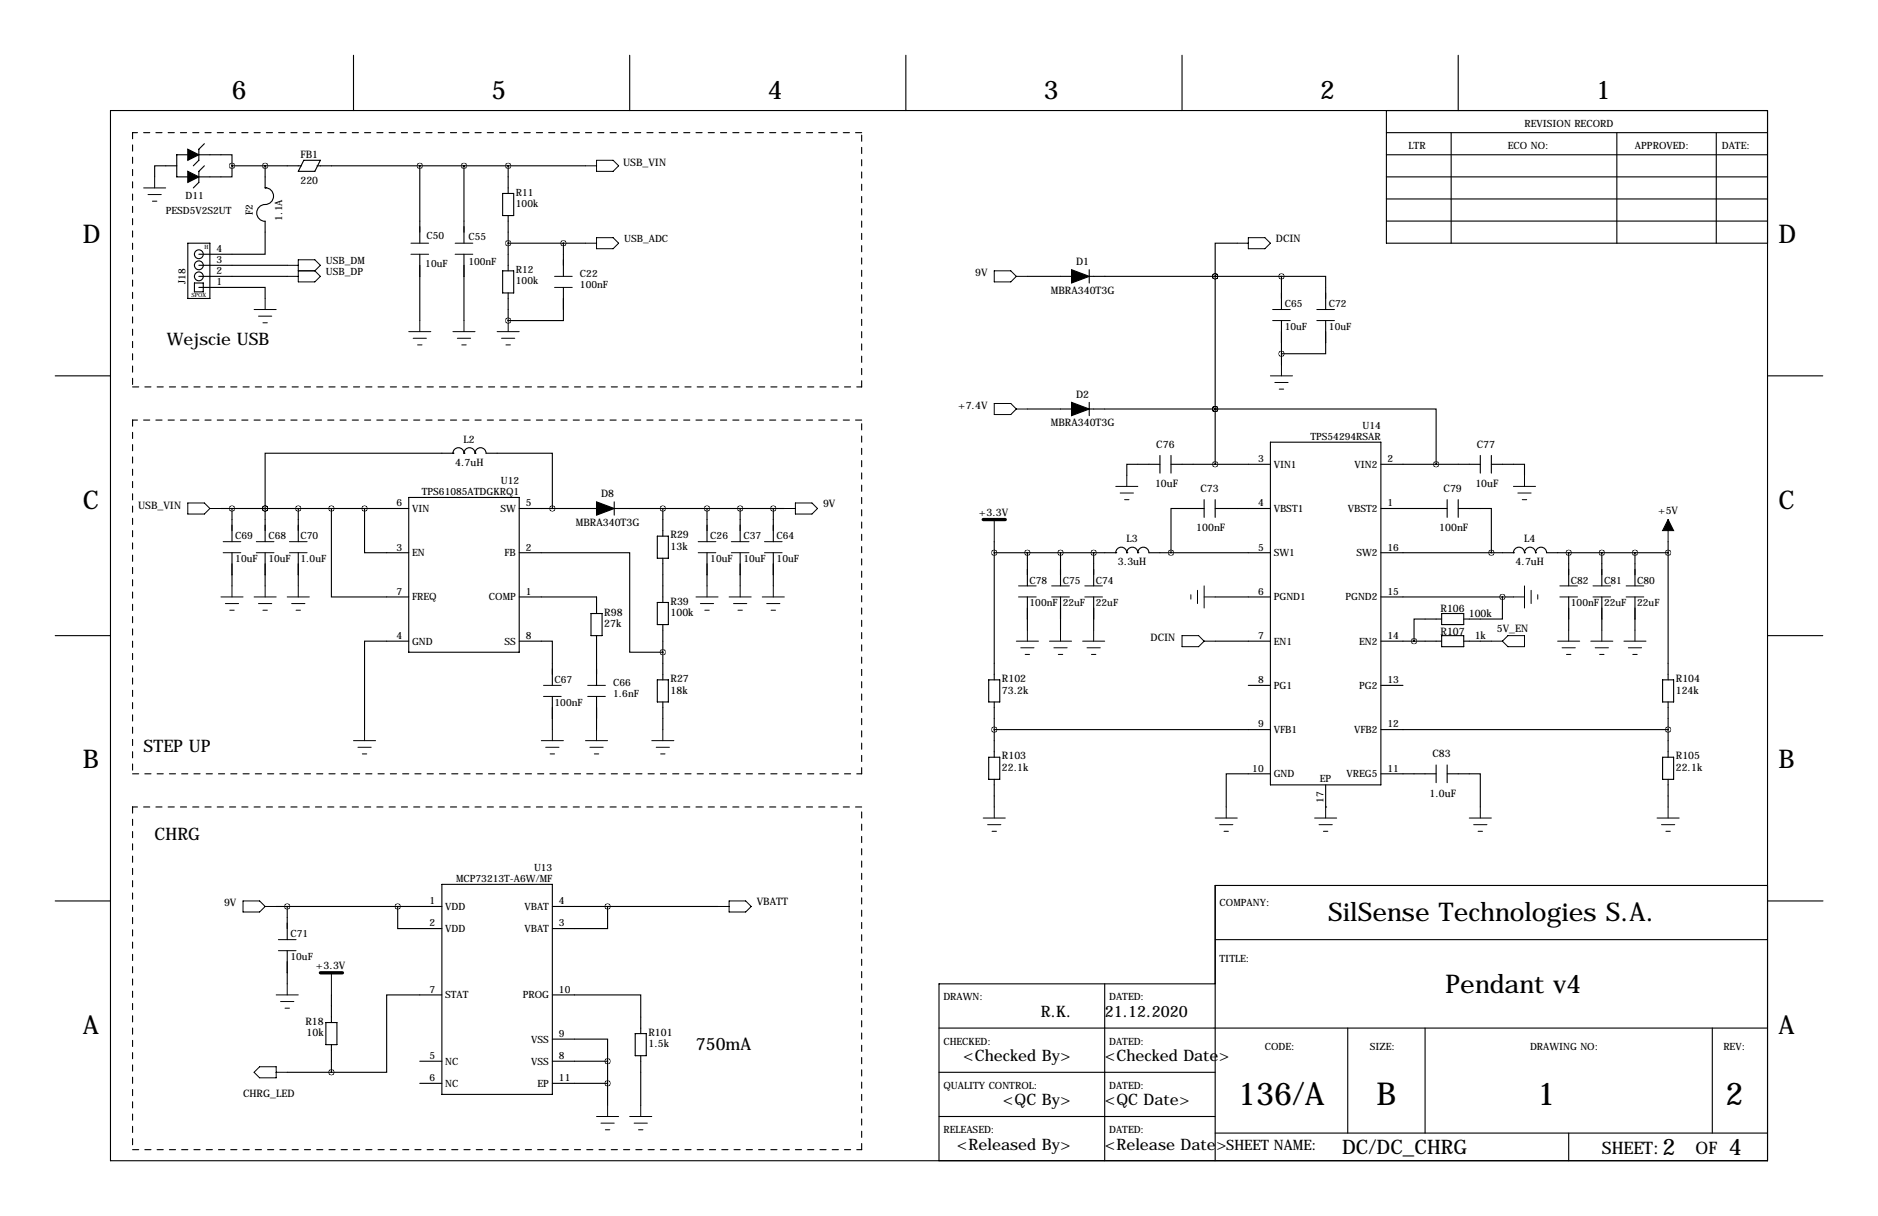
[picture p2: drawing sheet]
<svg xmlns="http://www.w3.org/2000/svg" width="432mm" height="279mm" viewBox="0 0 432 279" stroke-linecap="round" stroke-linejoin="round" font-family="sans-serif">
<g fill="none" stroke="#000" stroke-width=".25">
<path d="M81.3 12.7v12.7M144.8 12.7v12.7M208.3 12.7v12.7M271.8 12.7v12.7M335.3 12.7v12.7M25.4 25.4h381v241.3h-381zM40.6 38.1h-5v2.5M43.2 35.6h-2.6v5h2.6M45.7 35.6h7.6v2.5M47 33l-1.3 1.3v2.5l-1.3 1.3M47 38.1l-1.3 1.3v2.5l-1.3 1.3M53.3 38.1v2.5h-7.6"/>
<path d="M53.3 38.1h16M61 38.1v5.1M69.8 36.8h3.9l-1.3 2.6h-3.8zM72.9 38.1h61.7M96.5 38.1v17.8M106.7 38.1v17.8M116.8 38.1v6.3M318.8 30.5h87.6M318.8 35.6h87.6M318.8 25.4v30.5h87.6M333.7 30.5v25.4M371.8 30.5v25.4"/>
<path d="M394.6 30.5v25.4M43.2 55.9h5.1v12.7h-5.1zM61 43.1a1.93 1.93 0 0 1 1.9 2 1.93 1.93 0 0 1-1.9 1.9 1.93 1.93 0 0 0-2 1.9 1.93 1.93 0 0 0 2 2M61 43.2h.1M61 50.8v7.6h-15.3M96.5 58.4v15.3M106.7 58.4v15.3M115.6 44.4h2.5v5.1h-2.5zM116.8 55.9h17.8M116.8 49.5v12.7M129.5 55.9v7.6M284.5 55.9h-5.1v7.6"/>
<path d="M318.8 45.7h87.6M318.8 50.8h87.6M318.8 40.6h87.6M44.7 65h2v2.1h-2zM45.7 66h15.3v2.6M45.7 63.5h20.3M45.7 61h20.3M115.6 62.2h2.5v5.1h-2.5zM116.8 73.7h.1M116.8 67.3v6.4M129.5 66v7.7h-12.7M236.2 63.5h10.2"/>
<path d="M250.4 62v3M250.4 63.5h44.2M279.4 63.5h.1M279.4 63.5v43.2M294.6 63.5h10.2v7.6M294.6 63.5v7.6M294.6 73.7v10.1M304.8 73.7v7.6h-10.2M12.7 86.4h12.7M236.2 94h10.2M250.4 92.5v3M250.4 94h29"/>
<path d="M279.4 94h50.8v12.7M279.4 94h.1M406.4 86.4h12.7M50.8 116.8h43.2M53.3 116.8v7.7M61 116.8h.1M61 116.8v7.7M68.6 116.8v7.7M76.2 116.8v20.4h17.8M83.8 116.8v10.2h10.2M94 114.3h25.4v35.6h-25.4zM104.1 104.1a1.27 1.27 0 0 1 1.3-1.2 1.27 1.27 0 0 1 1.3 1.2"/>
<path d="M104.1 104.1h.1M104.1 104.1h-43.1v12.7M106.7 104.1a1.27 1.27 0 0 1 1.2-1.2 1.27 1.27 0 0 1 1.3 1.2M106.7 104.1h.1M109.2 104.1a1.27 1.27 0 0 1 1.3-1.2 1.27 1.27 0 0 1 1.3 1.2h15.2v12.7M109.2 104.1h.1M119.4 116.8h17.8M141.2 116.8h39.1M141.2 115.3v3.1M152.4 116.8v6.4M162.6 116.8v7.7M170.2 116.8v7.7"/>
<path d="M177.8 116.8v7.7M266.7 106.7h-7.6v2.5M266.7 104.6v4.1M269.2 106.7h22.9M269.2 104.6v4.1M276.9 116.8h-7.7v10.2M276.9 114.8v4.1M279.4 114.8v4.1M279.4 116.8h12.7M292.1 101.6h25.4v78.7h-25.4zM317.5 116.8h15.2M317.5 106.7h22.9"/>
<path d="M332.7 114.8v4.1M335.3 116.8h7.6v10.2M335.3 114.8v4.1M340.4 104.6v4.1M342.9 106.7h7.6v2.5M342.9 104.6v4.1M53.3 127v7.6M61 127v7.6M68.6 127v7.6M119.4 127h25.4v22.9h7.6M119.4 137.2h17.8v3.8M151.1 123.2h2.6v5.1h-2.6z"/>
<path d="M151.1 138.4h2.6v5.1h-2.6zM152.4 128.3v10.1M162.6 127v7.6M170.2 127v7.6M177.8 127v7.6M228.6 127h27.9M228.6 124.5v31.7M236.2 127v7.6M236.2 137.2v7.6M243.8 127v7.6M243.8 137.2v7.6M251.5 127v7.6"/>
<path d="M251.5 137.2v7.6M256.5 127a1.27 1.27 0 0 1 1.3-1.3 1.27 1.27 0 0 1 1.3 1.3M256.5 127h.1M259.1 127a1.27 1.27 0 0 1 1.3-1.3 1.27 1.27 0 0 1 1.2 1.3M259.1 127h.1M261.6 127a1.27 1.27 0 0 1 1.3-1.3 1.27 1.27 0 0 1 1.3 1.3h27.9M261.6 127h.1M279.4 137.2h12.7M317.5 127h30.5M317.5 137.2h30.5M345.4 137.2v5h-8.9M348 127a1.27 1.27 0 0 1 1.3-1.3 1.27 1.27 0 0 1 1.2 1.3"/>
<path d="M348 127h.1M350.5 127a1.27 1.27 0 0 1 1.3-1.3 1.27 1.27 0 0 1 1.3 1.3M350.5 127h.1M353.1 127a1.27 1.27 0 0 1 1.2-1.3 1.27 1.27 0 0 1 1.3 1.3h27.9M353.1 127h.1M360.7 127v7.6M360.7 137.2v7.6M368.3 127v7.6M368.3 137.2v7.6M375.9 127v7.6M375.9 137.2v7.6M383.5 124.5v31.7"/>
<path d="M12.7 146h12.7M94 147.3h-10.2v20.3M119.4 147.3h7.6v10.2M135.9 141h2.5v5h-2.5zM137.2 146v11.5M151.1 156.2h2.6v5.1h-2.6zM152.4 143.5v12.7M227.3 156.2h2.6v5.1h-2.6zM279.4 147.3h12.7M287 157.5h5.1M317.5 147.3h14M317.5 157.5h5.1"/>
<path d="M331.5 142.2h-6.4v5.1M331.5 146h5v2.6h-5zM331.5 141h5v2.5h-5zM336.5 147.3h6.4M382.3 156.2h2.5v5.1h-2.5zM406.4 146h12.7M127 160v7.6M137.2 160v7.6M152.4 161.3v6.3M227.3 174h2.6v5.1h-2.6zM228.6 167.6h63.5M228.6 161.3v12.7"/>
<path d="M228.6 179.1v6.3M292.1 177.8h-10.2v7.6M317.5 167.6h66M317.5 177.8h12.7M330.2 175.8v4M332.7 177.8h7.7v7.6M332.7 175.8v4M382.3 174h2.5v5.1h-2.5zM383.5 161.3v12.7M383.5 179.1v6.3M304.8 185.4h.1M304.8 180.3v5.1"/>
<path d="M12.7 207h12.7M63.5 208.3h38.1M66 208.3v7.6M66 218.4v7.7M91.4 208.3v5.1h10.2M101.6 203.2h25.4v48.3h-25.4zM127 208.3h38.1M139.7 208.3v5.1h-12.7M279.4 215.9h127M406.4 203.5h-127v63.2M406.5 207h12.7M74.9 234.9h2.6v5.1h-2.6z"/>
<path d="M76.2 228.6v6.3M101.6 228.6h-12.7v17.8h-12.7M127 238.8h12.7v5M127 228.6h20.3v8.9M146 237.5h2.6v5.1h-2.6zM215.9 236.2h190.5M254 226.1v40.6M279.4 226.1h-63.5v40.6M309.9 236.2v24.1M327.7 236.2v24.1M393.7 236.2v24.1M66 246.4h10.2"/>
<path d="M76.2 240v6.4M96.5 243.8h5.1M96.5 248.9h5.1M127 243.8h12.7M127 248.9h12.7M139.7 243.8v10.2M147.3 242.6v11.4M215.9 246.4h63.5M215.9 256.5h63.5M279.4 260.3h127M360.7 260.3v6.4"/>
<circle cx="45.7" cy="58.4" r="1.02"/>
<circle cx="45.7" cy="63.5" r="1.02"/>
<circle cx="45.7" cy="61" r="1.02"/>
</g>
<path d="M30.5 30.5v58.4M198.1 30.5h-167.6M30.5 96.5v81.3M30.5 88.9h167.6M198.1 96.5h-167.6M198.1 88.9v-58.4M30.5 177.8h167.6M198.1 177.8v-81.3M30.5 185.4v78.8M198.1 185.4h-167.6M30.5 264.2h167.6M198.1 264.2v-78.8" fill="none" stroke="#000" stroke-width=".25" stroke-dasharray="1.4 1.4"/>
<path d="M43.2 34.3l2.5 1.3-2.5 1.2zM43.2 39.4l2.5 1.2-2.5 1.3zM246.4 62l4 1.5-4 1.5zM246.4 92.5l4 1.5-4 1.5zM137.2 115.3l4 1.5-4 1.6z" fill="#000" stroke="#000" stroke-width=".25"/>
<g fill="none" stroke="#000" stroke-width=".23">
<path d="M134.6 38.1h2.6M137.2 36.8h3.8l1.2 1.3-1.2 1.3h-3.8zM33 43.2h5.1M34 44.7h3.1M35.1 46.2h1M35.6 40.6v2.6M68.6 59.7h3.8l1.3 1.3-1.3 1.2 1.3 1.3-1.3 1.3h-3.8zM94.5 55.9h4.1M94.5 58.4h4.1M104.6 55.9h4.1M104.6 58.4h4.1M134.6 55.9h2.6"/>
<path d="M137.2 54.6h3.8l1.2 1.3-1.2 1.3h-3.8zM284.5 55.9h2.5M287 54.6h3.8l1.3 1.3-1.3 1.3h-3.8zM58.4 71.1h5.1M59.4 72.6h3.1M60.5 74.2h1M61 68.6v2.5M66 63.5h2.6M66 61h2.6M68.6 62.2h3.8M94 76.2h5.1M95 77.7h3"/>
<path d="M96 79.2h1M96.5 73.7v2.5M104.1 76.2h5.1M105.2 77.7h3M106.2 79.2h1M106.7 73.7v2.5M114.3 76.2h5.1M115.3 77.7h3.1M116.3 79.2h1M116.8 73.7v2.5M127.5 63.5h4.1M127.5 66h4.1"/>
<path d="M228.6 62.2h3.8l1.3 1.3-1.3 1.3h-3.8zM233.7 63.5h2.5M292.6 71.1h4.1M292.6 73.7h4.1M302.8 71.1h4M302.8 73.7h4M228.6 92.7h3.8l1.3 1.3-1.3 1.2h-3.8zM233.7 94h2.5M292.1 86.4h5.1M293.1 87.9h3.1M294.1 89.4h1M294.6 83.8v2.6"/>
<path d="M43.2 115.6h3.8l1.3 1.2-1.3 1.3h-3.8zM48.3 116.8h2.5M180.3 116.8h2.6M182.9 115.6h3.8l1.3 1.2-1.3 1.3h-3.8zM228.6 119.4v5.1M256.5 111.8h5.1M257.6 113.3h3M258.6 114.8h1M259.1 109.2v2.6M348 111.8h5.1M349 113.3h3M350 114.8h1"/>
<path d="M350.5 109.2v2.6M383.5 119.4v5.1M50.8 137.2h5.1M51.3 124.5h4.1M51.3 127h4.1M51.8 138.7h3.1M53.3 134.6v2.6M58.4 137.2h5.1M58.9 124.5h4.1M58.9 127h4.1M59.4 138.7h3.1M61 134.6v2.6"/>
<path d="M66 137.2h5.1M66.5 124.5h4.1M66.5 127h4.1M67.1 138.7h3M68.6 134.6v2.6M160 137.2h5.1M160.5 124.5h4.1M160.5 127h4.1M161 138.7h3.1M162.6 134.6v2.6M167.6 137.2h5.1M168.1 124.5h4.1"/>
<path d="M168.1 127h4.1M168.7 138.7h3M170.2 134.6v2.6M175.3 137.2h5M175.8 124.5h4M175.8 127h4M176.3 138.7h3M177.8 134.6v2.6M234.2 134.6h4.1M234.2 137.2h4.1M241.8 134.6h4.1M241.8 137.2h4.1"/>
<path d="M249.4 134.6h4.1M249.4 137.2h4.1M273.8 136.7v1M275.3 135.6v3.1M276.9 137.2h2.5M276.9 134.6v5.1M348 137.2h2.5M350.5 134.6v5.1M352 135.6v3.1M353.6 136.7v1M358.6 134.6h4.1M358.6 137.2h4.1"/>
<path d="M366.3 134.6h4M366.3 137.2h4M373.9 134.6h4.1M373.9 137.2h4.1M52.8 140.2h1M60.5 140.2h1M68.1 140.2h1M125 157.5h4M135.1 157.5h4.1M162.1 140.2h1M169.7 140.2h1M177.3 140.2h1"/>
<path d="M233.7 147.3h5.1M234.7 148.8h3M235.7 150.4h1M236.2 144.8v2.5M241.3 147.3h5.1M242.3 148.8h3.1M243.3 150.4h1M243.8 144.8v2.5M248.9 147.3h5.1M249.9 148.8h3.1M251 150.4h1M251.5 144.8v2.5"/>
<path d="M271.8 146h3.8l1.3 1.3-1.3 1.3h-3.8zM276.9 147.3h2.5M342.9 147.3h2.5M346.7 146h3.8v2.6h-3.8l-1.3-1.3zM358.1 147.3h5.1M359.2 148.8h3M360.2 150.4h1M360.7 144.8v2.5M365.8 147.3h5M366.8 148.8h3M367.8 150.4h1M368.3 144.8v2.5"/>
<path d="M373.4 147.3h5.1M374.4 148.8h3M375.4 150.4h1M375.9 144.8v2.5M81.3 170.2h5.1M82.3 171.7h3M83.3 173.2h1M83.8 167.6v2.6M124.5 170.2h5M125 160h4M125.5 171.7h3M126.5 173.2h1"/>
<path d="M127 167.6v2.6M134.6 170.2h5.1M135.1 160h4.1M135.6 171.7h3.1M136.7 173.2h1M137.2 167.6v2.6M149.9 170.2h5M150.9 171.7h3M151.9 173.2h1M152.4 167.6v2.6M226.1 188h5M227.1 189.5h3"/>
<path d="M228.1 191h1M228.6 185.4v2.6M279.4 188h5.1M280.4 189.5h3.1M281.4 191h1M281.9 185.4v2.6M302.3 188h5M303.3 189.5h3M304.3 191h1M304.8 185.4v2.6M337.8 188h5.1M338.8 189.5h3.1"/>
<path d="M339.9 191h1M340.4 185.4v2.6M381 188h5.1M382 189.5h3.1M383 191h1M383.5 185.4v2.6M55.9 207h3.8l1.3 1.3-1.3 1.2h-3.8zM61 208.3h2.5M64 215.9h4.1M64 218.4h4.1M165.1 208.3h2.5M167.6 207h3.8l1.3 1.3-1.3 1.2h-3.8z"/>
<path d="M63.5 228.6h5.1M64.5 230.1h3.1M65.5 231.6h1M66 226.1v2.5M76.2 223.5v5.1M59.7 245.1h3.8v2.5h-3.8l-1.3-1.2zM63.5 246.4h2.5M137.2 256.5h5M138.2 258.1h3M139.2 259.6h1M139.7 254v2.5M144.8 256.5h5.1"/>
<path d="M145.8 258.1h3M146.8 259.6h1M147.3 254v2.5"/>
</g>
<path d="M226.1 119.4h5M73.7 223.5h5" fill="none" stroke="#000" stroke-width=".76"/>
<path d="M383.5 119.4l1.3 2.5h-2.5z" fill="#000" stroke="#000" stroke-width=".23"/>
<path d="M170.1 116.8a.05 .05 0 0 0 .1 0 .05 .05 0 0 0-.1 0zM162.5 116.8a.05 .05 0 0 0 .1 0 .05 .05 0 0 0-.1 0zM53.3 116.8a.05 .05 0 0 0 .1 0 .05 .05 0 0 0-.1 0zM60.9 116.8a.05 .05 0 0 0 .1 0 .05 .05 0 0 0-.1 0zM83.8 116.8a.05 .05 0 0 0 .1 0 .05 .05 0 0 0-.1 0zM68.5 116.8a.05 .05 0 0 0 .1 0 .05 .05 0 0 0-.1 0zM60.9 116.8a.05 .05 0 0 0 .1 0 .05 .05 0 0 0-.1 0zM66 208.3a.05 .05 0 0 0 .1 0 .05 .05 0 0 0-.1 0zM91.4 208.3a.05 .05 0 0 0 .1 0 .05 .05 0 0 0-.1 0zM269.2 127a.05 .05 0 0 0 .1 0 .05 .05 0 0 0-.1 0zM251.4 127a.05 .05 0 0 0 .1 0 .05 .05 0 0 0-.1 0zM243.8 127a.05 .05 0 0 0 .1 0 .05 .05 0 0 0-.1 0zM236.2 127a.05 .05 0 0 0 .1 0 .05 .05 0 0 0-.1 0zM360.6 127a.05 .05 0 0 0 .1 0 .05 .05 0 0 0-.1 0zM375.9 127a.05 .05 0 0 0 .1 0 .05 .05 0 0 0-.1 0zM383.5 127a.05 .05 0 0 0 .1 0 .05 .05 0 0 0-.1 0zM383.5 167.6a.05 .05 0 0 0 .1 0 .05 .05 0 0 0-.1 0zM325.1 147.3a.05 .05 0 0 0 .1 0 .05 .05 0 0 0-.1 0zM345.4 137.2a.05 .05 0 0 0 .1 0 .05 .05 0 0 0-.1 0zM294.6 81.3a.05 .05 0 0 0 .1 0 .05 .05 0 0 0-.1 0zM294.6 63.5a.05 .05 0 0 0 .1 0 .05 .05 0 0 0-.1 0zM60.9 38.1a.05 .05 0 0 0 .1 0 .05 .05 0 0 0-.1 0zM53.3 38.1a.05 .05 0 0 0 .1 0 .05 .05 0 0 0-.1 0zM96.5 38.1a.05 .05 0 0 0 .1 0 .05 .05 0 0 0-.1 0zM106.6 38.1a.05 .05 0 0 0 .1 0 .05 .05 0 0 0-.1 0zM116.8 73.7a.05 .05 0 0 0 .1 0 .05 .05 0 0 0-.1 0zM116.8 55.9a.05 .05 0 0 0 .1 0 .05 .05 0 0 0-.1 0zM129.5 55.9a.05 .05 0 0 0 .1 0 .05 .05 0 0 0-.1 0zM116.8 38.1a.05 .05 0 0 0 .1 0 .05 .05 0 0 0-.1 0z" fill="#000" stroke="#000" stroke-width="1.3"/>
<g font-size="7.3">
<text x="284.7" y="254">136/A</text>
<text x="316.5" y="254">B</text>
<text x="353.5" y="254">1</text>
<text x="396.7" y="254">2</text>
</g>
<g font-size="5.9">
<text x="53.3" y="22.9">6</text>
<text x="113" y="22.9">5</text>
<text x="176.5" y="22.9">4</text>
<text x="240" y="22.9">3</text>
<text x="303.5" y="22.9">2</text>
<text x="367" y="22.9">1</text>
<text x="19" y="55.9">D</text>
<text x="408.9" y="55.9">D</text>
<text x="19" y="116.8">C</text>
<text x="408.9" y="116.8">C</text>
<text x="19" y="176.5">B</text>
<text x="408.9" y="176.5">B</text>
<text x="305.4" y="211.6">SilSense Technologies S.A.</text>
<text x="332.4" y="228.1">Pendant v4</text>
<text x="19" y="237.5">A</text>
<text x="408.9" y="237.5">A</text>
</g>
<g font-size="5.3">
<text x="382.3" y="265.5">2</text>
<text x="397.5" y="265.5">4</text>
</g>
<text font-size="4.6" x="308.6" y="265.3">DC/DC_CHRG</text>
<g font-size="4">
<text x="38.4" y="79.2">Wejscie USB</text>
<text x="33" y="172.7">STEP UP</text>
<text x="35.6" y="193">CHRG</text>
<text x="160" y="241.3">750mA</text>
<text x="368.3" y="265">SHEET:</text>
<text x="389.9" y="265">OF</text>
</g>
<g font-size="3.6">
<text x="239.3" y="233.7">R.K.</text>
<text x="254" y="233.7">21.12.2020</text>
<text x="221.4" y="243.8">&lt;Checked By&gt;</text>
<text x="254" y="243.8">&lt;Checked Date&gt;</text>
<text x="230.6" y="254">&lt;QC By&gt;</text>
<text x="254" y="254">&lt;QC Date&gt;</text>
<text x="220" y="264.2">&lt;Released By&gt;</text>
<text x="254" y="264.2">&lt;Release Date&gt;SHEET NAME:</text>
</g>
<g font-size="2.4">
<text x="69.1" y="36.3">FB1</text>
<text x="143.2" y="38.1">USB_VIN</text>
<text x="69.1" y="42.2">220</text>
<text x="293.4" y="55.6">DCIN</text>
<text x="224.2" y="63.5">9V</text>
<text x="247.4" y="61">D1</text>
<text x="241.6" y="67.4">MBRA340T3G</text>
<text x="220.3" y="94">+7.4V</text>
<text x="247.4" y="91.4">D2</text>
<text x="106.6" y="101.7">L2</text>
<text x="241.6" y="97.9">MBRA340T3G</text>
<text x="104.6" y="107">4.7uH</text>
<text x="265.9" y="102.9">C76</text>
<text x="339.5" y="102.9">C77</text>
<text x="265.6" y="111.9">10uF</text>
<text x="276" y="113">C73</text>
<text x="331.9" y="113">C79</text>
<text x="339.2" y="111.9">10uF</text>
<text x="31.7" y="116.8">USB_VIN</text>
<text x="138.2" y="114.3">D8</text>
<text x="189.2" y="116.6">9V</text>
<text x="225" y="118.6">+3.3V</text>
<text x="381.2" y="118.1">+5V</text>
<text x="132.4" y="120.8">MBRA340T3G</text>
<text x="154.2" y="123.7">R29</text>
<text x="259" y="124.6">L3</text>
<text x="275.1" y="122.1">100nF</text>
<text x="330.9" y="122.1">100nF</text>
<text x="350.4" y="124.6">L4</text>
<text x="154.2" y="126.4">13k</text>
<text x="257" y="129.9">3.3uH</text>
<text x="348.5" y="129.9">4.7uH</text>
<text x="138.9" y="141.5">R98</text>
<text x="154.2" y="138.9">R39</text>
<text x="154.2" y="141.6">100k</text>
<text x="331.2" y="140.7">R106</text>
<text x="337.7" y="141.7">100k</text>
<text x="138.9" y="144.2">27k</text>
<text x="264.5" y="147.3">DCIN</text>
<text x="331.2" y="145.8">R107</text>
<text x="339.1" y="146.8">1k</text>
<text x="344.2" y="145.3">5V_EN</text>
<text x="154.2" y="156.7">R27</text>
<text x="154.2" y="159.4">18k</text>
<text x="230.4" y="156.7">R102</text>
<text x="230.4" y="159.4">73.2k</text>
<text x="385.3" y="156.7">R104</text>
<text x="385.3" y="159.4">124k</text>
<text x="329.4" y="174">C83</text>
<text x="230.4" y="174.5">R103</text>
<text x="230.4" y="177.2">22.1k</text>
<text x="385.3" y="174.5">R105</text>
<text x="385.3" y="177.2">22.1k</text>
<text x="328.7" y="183">1.0uF</text>
<text x="51.5" y="208.3">9V</text>
<text x="174" y="208">VBATT</text>
<text x="72.6" y="222.8">+3.3V</text>
<text x="70.2" y="235.5">R18</text>
<text x="70.5" y="238.1">10k</text>
<text x="149.1" y="238">R101</text>
<text x="149.1" y="240.7">1.5k</text>
<text x="55.9" y="252">CHRG_LED</text>
</g>
<g font-size="2.3">
<text x="350.5" y="29.2">REVISION RECORD</text>
<text x="323.8" y="34.3">LTR</text>
<text x="346.7" y="34.3">ECO NO:</text>
<text x="375.9" y="34.3">APPROVED:</text>
<text x="395.9" y="34.3">DATE:</text>
<text x="42.7" y="45.8">D11</text>
<text x="118.6" y="45">R11</text>
<text x="118.6" y="47.6">100k</text>
<text x="38.1" y="49.3">PESD5V2S2UT</text>
<text x="58.2" y="49.5" transform="rotate(-90 58.2 49.5)">F2</text>
<text x="64.9" y="50.7" transform="rotate(-90 64.9 50.7)">1.1A</text>
<text x="49.8" y="57.9">4</text>
<text x="98" y="54.9">C50</text>
<text x="107.7" y="55.1">C55</text>
<text x="143.5" y="55.6">USB_ADC</text>
<text x="42.7" y="65.3" transform="rotate(-90 42.7 65.3)">J18</text>
<text x="49.8" y="65.5">1</text>
<text x="49.8" y="63">2</text>
<text x="49.8" y="60.5">3</text>
<text x="74.9" y="63.2">USB_DP</text>
<text x="74.9" y="60.7">USB_DM</text>
<text x="97.8" y="61.3">10uF</text>
<text x="107.7" y="60.8">100nF</text>
<text x="118.6" y="62.7">R12</text>
<text x="118.6" y="65.4">100k</text>
<text x="133.3" y="63.8">C22</text>
<text x="133.3" y="66.1">100nF</text>
<text x="295.4" y="70.6">C65</text>
<text x="305.6" y="70.6">C72</text>
<text x="295.4" y="75.8">10uF</text>
<text x="305.6" y="75.8">10uF</text>
<text x="301.3" y="101.1">TPS54294RSAR</text>
<text x="313.3" y="98.6">U14</text>
<text x="289.3" y="106.2">3</text>
<text x="292.9" y="107.5">VIN1</text>
<text x="311.5" y="107.5">VIN2</text>
<text x="319" y="106.2">2</text>
<text x="97" y="113.8">TPS61085ATDGKRQ1</text>
<text x="115.2" y="111.3">U12</text>
<text x="91.1" y="116.3">6</text>
<text x="94.7" y="117.6">VIN</text>
<text x="115.1" y="117.6">SW</text>
<text x="120.9" y="116.3">5</text>
<text x="289.3" y="116.3">4</text>
<text x="292.9" y="117.6">VBST1</text>
<text x="309.9" y="117.6">VBST2</text>
<text x="319" y="116.3">1</text>
<text x="54.1" y="124">C69</text>
<text x="61.7" y="124">C68</text>
<text x="69.1" y="124">C70</text>
<text x="163.3" y="124">C26</text>
<text x="170.9" y="124">C37</text>
<text x="178.6" y="124">C64</text>
<text x="54.1" y="129.1">10uF</text>
<text x="61.7" y="129.1">10uF</text>
<text x="69.1" y="129.1">1.0uF</text>
<text x="91.1" y="126.5">3</text>
<text x="94.7" y="127.8">EN</text>
<text x="116" y="127.8">FB</text>
<text x="120.9" y="126.5">2</text>
<text x="163.3" y="129.1">10uF</text>
<text x="170.9" y="129.1">10uF</text>
<text x="178.6" y="129.1">10uF</text>
<text x="289.3" y="126.5">5</text>
<text x="292.9" y="127.8">SW1</text>
<text x="311.9" y="127.8">SW2</text>
<text x="319" y="126.5">16</text>
<text x="91.1" y="136.7">7</text>
<text x="94.7" y="138">FREQ</text>
<text x="112.4" y="138">COMP</text>
<text x="120.9" y="136.7">1</text>
<text x="236.7" y="134.1">C78</text>
<text x="244.3" y="134.1">C75</text>
<text x="252" y="134.1">C74</text>
<text x="289.3" y="136.7">6</text>
<text x="292.9" y="138">PGND1</text>
<text x="309.4" y="138">PGND2</text>
<text x="319" y="136.7">15</text>
<text x="361.2" y="134.1">C82</text>
<text x="368.8" y="134.1">C81</text>
<text x="376.4" y="134.1">C80</text>
<text x="236.7" y="139.3">100nF</text>
<text x="244.3" y="139.3">22uF</text>
<text x="252" y="139.3">22uF</text>
<text x="361.2" y="139.3">100nF</text>
<text x="368.8" y="139.3">22uF</text>
<text x="376.4" y="139.3">22uF</text>
<text x="91.1" y="146.8">4</text>
<text x="94.7" y="148.1">GND</text>
<text x="116" y="148.1">SS</text>
<text x="120.9" y="146.8">8</text>
<text x="289.3" y="146.8">7</text>
<text x="292.9" y="148.1">EN1</text>
<text x="312.5" y="148.1">EN2</text>
<text x="319" y="146.8">14</text>
<text x="127.5" y="157">C67</text>
<text x="141" y="157.7">C66</text>
<text x="141" y="160.1">1.6nF</text>
<text x="289.3" y="157">8</text>
<text x="292.9" y="158.3">PG1</text>
<text x="312.5" y="158.3">PG2</text>
<text x="319" y="157">13</text>
<text x="127.5" y="162.1">100nF</text>
<text x="289.3" y="167.1">9</text>
<text x="319" y="167.1">12</text>
<text x="292.9" y="168.4">VFB1</text>
<text x="311.3" y="168.4">VFB2</text>
<text x="287.9" y="177.3">10</text>
<text x="292.9" y="178.6">GND</text>
<text x="303.5" y="179.6">EP</text>
<text x="309.6" y="178.6">VREG5</text>
<text x="319" y="177.3">11</text>
<text x="304.3" y="184.5" transform="rotate(-90 304.3 184.5)">17</text>
<text x="104.9" y="202.7">MCP73213T-A6W/MF</text>
<text x="122.8" y="200.2">U13</text>
<text x="98.8" y="207.8">1</text>
<text x="102.4" y="209.1">VDD</text>
<text x="120.6" y="209.1">VBAT</text>
<text x="128.5" y="207.8">4</text>
<text x="280.4" y="208.3">COMPANY:</text>
<text x="66.8" y="215.4">C71</text>
<text x="98.8" y="212.9">2</text>
<text x="102.4" y="214.2">VDD</text>
<text x="120.6" y="214.2">VBAT</text>
<text x="128.5" y="212.9">3</text>
<text x="66.8" y="220.6">10uF</text>
<text x="280.4" y="221">TITLE:</text>
<text x="98.8" y="228.1">7</text>
<text x="102.4" y="229.4">STAT</text>
<text x="120.2" y="229.4">PROG</text>
<text x="128.5" y="228.1">10</text>
<text x="216.9" y="229.9">DRAWN:</text>
<text x="255" y="229.9">DATED:</text>
<text x="122.2" y="239.6">VSS</text>
<text x="128.5" y="238.3">9</text>
<text x="98.8" y="243.3">5</text>
<text x="102.4" y="244.6">NC</text>
<text x="122.2" y="244.6">VSS</text>
<text x="128.5" y="243.3">8</text>
<text x="216.9" y="240">CHECKED:</text>
<text x="255" y="240">DATED:</text>
<text x="290.8" y="241.3">CODE:</text>
<text x="315" y="241.3">SIZE:</text>
<text x="351.8" y="241.3">DRAWING NO:</text>
<text x="396.2" y="241.3">REV:</text>
<text x="98.8" y="248.4">6</text>
<text x="102.4" y="249.7">NC</text>
<text x="123.6" y="249.7">EP</text>
<text x="128.5" y="248.4">11</text>
<text x="216.9" y="250.2">QUALITY CONTROL:</text>
<text x="255" y="250.2">DATED:</text>
<text x="216.9" y="260.3">RELEASED:</text>
<text x="255" y="260.3">DATED:</text>
</g>
<g font-size="1.3">
<text x="47" y="57.3">H</text>
<text x="44" y="68.2">SPOX</text>
</g>
</svg>
